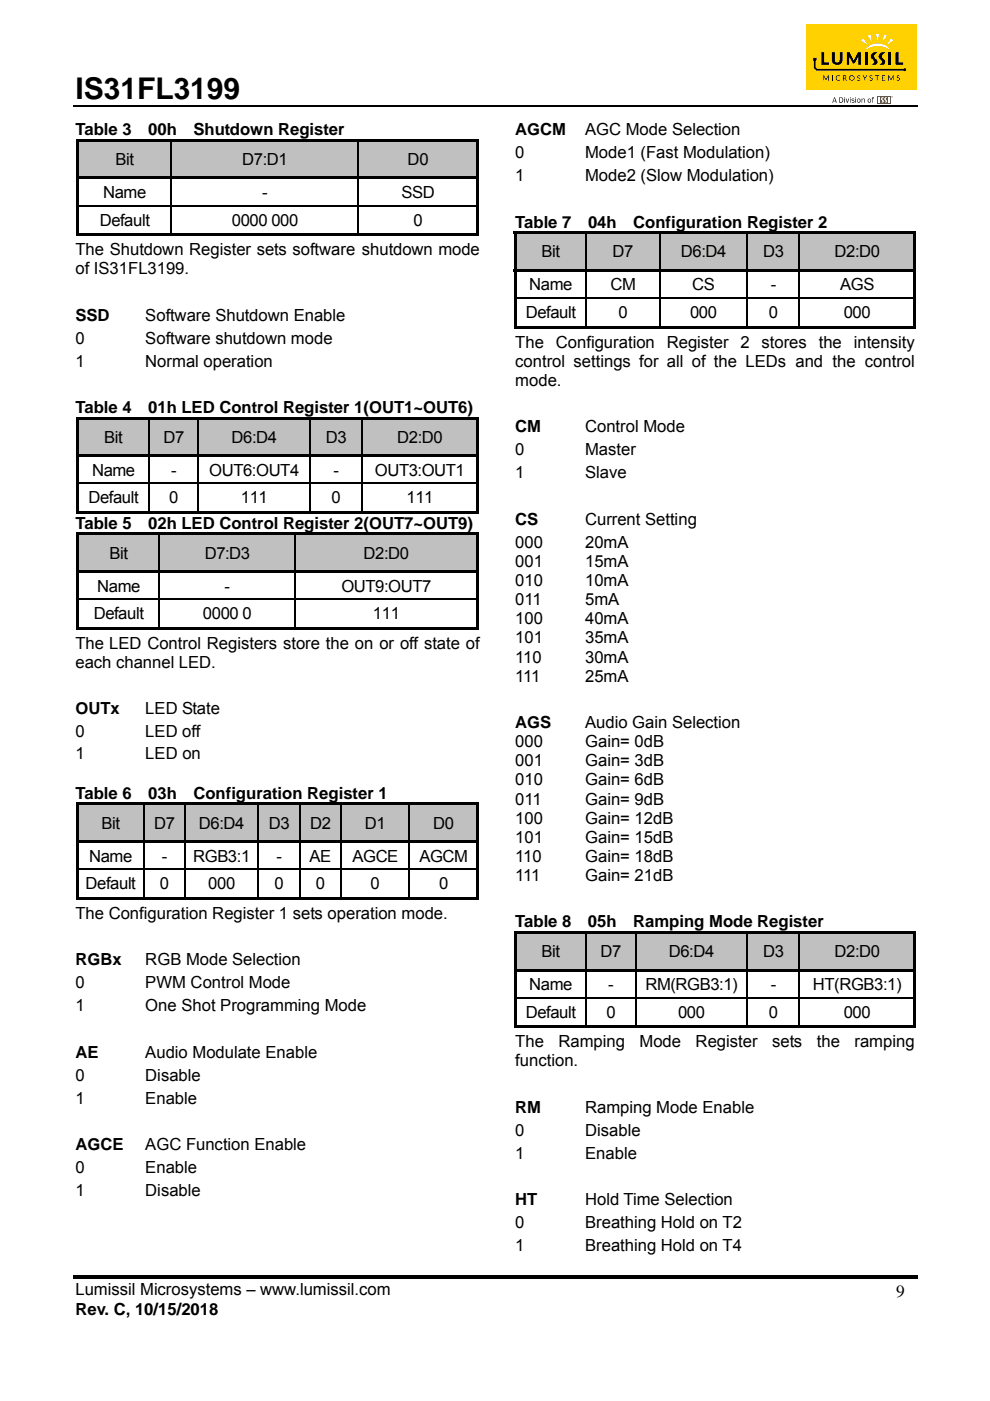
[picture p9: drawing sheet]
<svg xmlns="http://www.w3.org/2000/svg" width="210mm" height="297mm" viewBox="0 0 210 297" stroke-linecap="round" stroke-linejoin="round" font-family="sans-serif">
<path d="M15.5 22.5h179" fill="none" stroke="#000" stroke-width=".34"/>
<path d="M15.5 270.3h179v.7h-179z" fill="#000"/>
<path d="M171 5.1h23.5v13.9h-23.5z" fill="#ffd100"/>
<g fill="#000">
<path d="M174.6 16h.2l.4 .8 .4-.8h.2v1.1h-.2v-.9l-.4 .8-.5-.8-.1 .9zM176.5 16h.1v1.1h-.1zM177.4 16.2a.46 .46 0 0 1 .7 0 .45 .45 0 0 0-.6 0 .45 .45 0 0 0 .1 .6 .45 .45 0 0 0 .6 .1 .53 .53 0 0 1-.8 .1 .53 .53 0 0 1 0-.8zM181.9 16.1l.3-.1 .3 .1-.1 .1a.23 .23 0 0 0-.3-.1 .23 .23 0 0 0-.1 .3 .23 .23 0 0 0 .3 .1 .35 .35 0 0 1 .1 .6 .35 .35 0 0 1-.6-.2h.1a.25 .25 0 0 0 .3 .1 .25 .25 0 0 0 .1-.3 .25 .25 0 0 0-.3-.1l-.2-.2zM183 16h.2l.2 .6 .3-.6h.3l-.5 .7v.4h-.1v-.4zM184.5 16.1l.3-.1 .3 .1-.1 .1a.23 .23 0 0 0-.3-.1 .23 .23 0 0 0-.1 .3 .23 .23 0 0 0 .3 .1 .34 .34 0 0 1 .1 .5 .34 .34 0 0 1-.6-.1h.1a.25 .25 0 0 0 .3 .1 .25 .25 0 0 0 .1-.3 .25 .25 0 0 0-.3-.1l-.2-.2zM185.6 16h.9v.1h-.4v1h-.1v-1h-.4zM187.1 16h.6v.1h-.5v.4h.4l-.4 .1v.4h.5v.1h-.6zM188.4 16h.1l.5 .8 .4-.8h.1v1.1l-.1-.9-.4 .8-.5-.8v.9h-.1zM190.3 16.1l.3-.1 .3 .1-.1 .1a.24 .24 0 0 0-.3-.1 .24 .24 0 0 0-.1 .3 .24 .24 0 0 0 .3 .1 .34 .34 0 0 1 0 .6 .34 .34 0 0 1-.5-.2h.1a.24 .24 0 0 0 .3 .1 .24 .24 0 0 0 .1-.3 .24 .24 0 0 0-.3-.1l-.2-.3z"/>
<path d="M178.8 16h.3a.34 .34 0 0 1 .4 .2 .34 .34 0 0 1-.2 .4l.3 .5h-.1l-.4-.5h-.2v.5h-.1zM178.9 16.1v.4l.5-.1a.28 .28 0 0 0-.1-.3 .28 .28 0 0 0-.4 0z"/>
<path d="M180.1 16.5a.6 .6 0 0 1 1.2 0 .6 .6 0 0 1-1.2 0zM180.2 16.5a.45 .45 0 0 0 .9 0 .45 .45 0 0 0-.9 0z"/>
</g>
<path d="M189.1 20.5a.16 .16 0 0 1 .3 0 .16 .16 0 0 1-.3 0zM189.1 20.5a.15 .15 0 0 0 .3 0 .15 .15 0 0 0-.3 0zM189.1 20.4l.2 .2h-.2zM189.1 20.4l.2 .1z" fill="#010101"/>
<path d="M186.1 20.3h2.8v1.7h-2.8z" fill="#c42032"/>
<g fill="#fff">
<path d="M186.4 20.6h.3v1.1h-.3z"/>
<path d="M187 20.7h.5a.4 .4 0 0 0-.3 .4 .4 .4 0 0 0 .3 .3l-.2 .3h-.4l.2-.2-.1-.2a.32 .32 0 0 1-.2-.3 .32 .32 0 0 1 .2-.3z"/>
<path d="M187.6 20.8l.6-.2a.47 .47 0 0 0-.3 .4 .47 .47 0 0 0 .3 .4l-.2 .3h-.4l.3-.2-.4-.4z"/>
<path d="M188.4 20.6h.3v1.1h-.3z"/>
</g>
<path d="M174.2 11.1h.6v2.2h1v.4h-1.6zM176.4 11.1h.7v1.4a.54 .54 0 0 0 .4 .7 .54 .54 0 0 0 .6-.5v-1.6h.6v.9a1.29 1.29 0 0 1-.9 1.8 1.03 1.03 0 0 1-1.4-1.1zM179.6 11.1h.7l.8 1.7 .8-1.7h.7v2.6h-.5v-1.7l-.7 1.3-.3 .2-.2-.1-.8-1.4v1.7h-.5zM183.5 11.1h.6v2.6h-.6zM185 11.3a1 1 0 0 1 1.1-.2v.1a.78 .78 0 0 0-.7 .7 .78 .78 0 0 0 .5 .8 .61 .61 0 0 1-.2 1h-.9a.61 .61 0 0 0 .6-.5 .61 .61 0 0 0-.4-.6 .73 .73 0 0 1 0-1.3zM186.6 11.3a.91 .91 0 0 1 1.2-.1 .77 .77 0 0 0-.7 .6 .77 .77 0 0 0 .5 .9 .61 .61 0 0 1-.2 1h-.9a.61 .61 0 0 0 .6-.5 .61 .61 0 0 0-.4-.6 .73 .73 0 0 1-.1-1.3zM188.4 11.1h.6v2.6h-.6zM189.9 11.1h.7v2.2h1v.4h-1.7z" fill="#000"/>
<g fill="#fff">
<path d="M183.7 10.3a3.3 3.3 0 0 1 5.1 .3 4.7 4.7 0 0 0-5.3 0z"/>
<path d="M184 7.6l.7-.3 .2 1.7z"/>
<path d="M187.5 7.3l.6 .3-.9 1.3z"/>
<path d="M185.8 7.2h.7l-.4 1.6z"/>
<path d="M182.6 8.6l.6-.5 .8 1.4z"/>
<path d="M189 8.1l.5 .5-1.3 .9z"/>
</g>
<g fill="#000">
<path d="M172.5 12.2h.7v.7h-.2v1.4l.3 .3h18.3a.31 .31 0 0 1 .5 0 .31 .31 0 0 1-.1 .5 .31 .31 0 0 1-.4-.1h-18.4l-.6-.6zM179.4 20.9h.1l.2 .7 .3-.7h.1l-.3 .9h-.1zM180.6 21h.6l-.4 .1 .5 .4-.3 .3-.4-.1 .5-.1-.1-.2a.34 .34 0 0 1-.4-.4zM182.8 20.9l.1 .1 .3-.1 .2 .1v.8h-.1l-.1-.8-.3 .1-.1 .7zM185.1 20.6h.3l-.3 .2 .2 .1-.2 .1v.8l-.2-.8z"/>
<path d="M176.9 20.6h.2l.4 1.2h-.2l-.1-.3h-.5v.3h-.2zM177 20.7l-.2 .7h.4z"/>
<path d="M178 20.6a.61 .61 0 0 1 .9 .6 .61 .61 0 0 1-.9 .6zM178.2 20.7v.9h.1a.45 .45 0 0 0 .4-.5 .45 .45 0 0 0-.5-.4z"/>
<path d="M179 20.6l.2 .1zM179 20.9h.2v.9h-.2z"/>
<path d="M180.3 20.6l.1 .1zM180.3 20.9l.1 .9z"/>
<path d="M181.4 20.6l.2 .1zM181.4 20.9h.2v.9h-.2z"/>
<path d="M181.7 21.4a.45 .45 0 0 1 .9 0 .45 .45 0 0 1-.9 0zM181.8 21.3a.3 .3 0 0 0 .6 0 .3 .3 0 0 0-.6 0z"/>
<path d="M184 21.4a.42 .42 0 0 1 .8 0 .42 .42 0 0 1-.8 0zM184.1 21.3a.3 .3 0 0 0 .6 0 .3 .3 0 0 0-.6 0z"/>
</g>
<g fill="#c0c0c0">
<path d="M16.8 30h19.4v7.5h-19.4z"/>
<path d="M18.4 31.7h16v4.1h-16z"/>
<path d="M36.5 30h39.4v7.5h-39.4z"/>
<path d="M38.3 31.7h35.8v4.1h-35.8z"/>
<path d="M76.1 30h24.9v7.5h-24.9z"/>
<path d="M77.9 31.7h21.4v4.1h-21.4z"/>
</g>
<g fill="#000">
<path d="M16.2 29.5h.6v.5h-.6zM16.2 29.5h85.3v.5h-85.3zM16.2 30h.6v7.5h-.6zM16.2 37.5h85.3v.5h-85.3zM101 29.5h.5v.5h-.5zM101 30h.5v7.5h-.5zM16.2 38h.6v5.5h-.6zM16.2 43.5h.6v.2h-.6zM16.2 43.7h.6v6.3h-.6zM16.2 49.5h20v.5h-20zM36.2 43.5h.3v.2h-.3zM36.2 49.5h39.7v.5h-39.7z"/>
<path d="M75.9 43.5h.2v.2h-.2zM75.9 49.5h25.1v.5h-25.1zM101 38h.5v5.5h-.5zM101 43.5h.5v.2h-.5zM101 43.7h.5v6.3h-.5zM101 49.5h.5v.5h-.5z"/>
</g>
<path d="M36.4 30v7.5M36.4 38v5.5M76 30v7.5M76 38v5.5M16.8 43.6h19.4M36.4 43.7v5.8M36.5 43.6h39.4M76 43.7v5.8M76.1 43.6h24.9" fill="none" stroke="#000" stroke-width=".25"/>
<g fill="#c0c0c0">
<path d="M16.8 88.9h14.7v7.5h-14.7z"/>
<path d="M18.4 90.6h11.3v4.1h-11.3z"/>
<path d="M31.7 88.9h10.3v7.5h-10.3z"/>
<path d="M33.5 90.6h6.7v4.1h-6.7z"/>
<path d="M42.2 88.9h23.4v7.5h-23.4z"/>
<path d="M44 90.6h19.8v4.1h-19.8z"/>
<path d="M65.8 88.9h10.9v7.5h-10.9z"/>
<path d="M67.6 90.6h7.3v4.1h-7.3z"/>
<path d="M76.9 88.9h24.1v7.5h-24.1z"/>
<path d="M78.7 90.6h20.6v4.1h-20.6z"/>
</g>
<g fill="#000">
<path d="M16.2 88.4h.6v.5h-.6zM16.2 88.4h85.3v.5h-85.3zM16.2 88.9h.6v7.5h-.6zM16.2 96.4h85.3v.5h-85.3zM101 88.4h.5v.5h-.5zM101 88.9h.5v7.5h-.5zM16.2 96.9h.6v5.5h-.6zM16.2 102.4h.6v.3h-.6zM16.2 102.7h.6v6.2h-.6zM16.2 108.4h15.3v.5h-15.3zM31.5 102.4h.2v.3h-.2zM31.5 108.4h10.5v.5h-10.5z"/>
<path d="M42 102.4h.2v.3h-.2zM42 108.4h23.6v.5h-23.6zM65.6 102.4h.2v.3h-.2zM65.6 108.4h11.1v.5h-11.1zM76.7 102.4h.2v.3h-.2zM76.7 108.4h24.3v.5h-24.3zM101 96.9h.5v5.5h-.5zM101 102.4h.5v.3h-.5zM101 102.7h.5v6.2h-.5zM101 108.4h.5v.5h-.5z"/>
</g>
<g fill="none" stroke="#000" stroke-width=".25">
<path d="M31.6 88.9v7.5M31.6 96.9v5.5M42.1 88.9v7.5M42.1 96.9v5.5M65.7 88.9v7.5M65.7 96.9v5.5M76.8 88.9v7.5M76.8 96.9v5.5M16.8 102.5h14.7M31.6 102.7v5.7M31.7 102.5h10.3M42.1 102.7v5.7"/>
<path d="M42.2 102.5h23.4M65.7 102.7v5.7M65.8 102.5h10.9M76.8 102.7v5.7M76.9 102.5h24.1"/>
</g>
<g fill="#c0c0c0">
<path d="M16.8 113.5h16.9v7.5h-16.9z"/>
<path d="M18.4 115.2h13.5v4.1h-13.5z"/>
<path d="M33.9 113.5h28.5v7.5h-28.5z"/>
<path d="M35.7 115.2h25v4.1h-25z"/>
<path d="M62.7 113.5h38.3v7.5h-38.3z"/>
<path d="M64.5 115.2h34.8v4.1h-34.8z"/>
</g>
<g fill="#000">
<path d="M16.2 112.9h.6v.6h-.6zM16.2 112.9h85.3v.6h-85.3zM101 112.9h.5v.6h-.5zM16.2 113.5h.6v7.5h-.6zM16.2 121h85.3v.5h-85.3zM16.2 121.5h.6v5.5h-.6zM16.2 127h.6v.2h-.6zM16.2 127.2h.6v6.3h-.6zM16.2 132.9h17.5v.6h-17.5zM33.7 127h.3v.2h-.3zM33.7 132.9h28.7v.6h-28.7zM62.4 127h.3v.2h-.3z"/>
<path d="M62.4 132.9h38.6v.6h-38.6zM101 113.5h.5v7.5h-.5zM101 121.5h.5v5.5h-.5zM101 127h.5v.2h-.5zM101 127.2h.5v6.3h-.5zM101 132.9h.5v.6h-.5z"/>
</g>
<path d="M33.8 113.5v7.5M62.6 113.5v7.5M16.8 127.1h16.9M33.8 121.5v5.5M33.8 127.2v5.7M34 127.1h28.4M62.6 121.5v5.5M62.6 127.2v5.7M62.7 127.1h38.3" fill="none" stroke="#000" stroke-width=".25"/>
<g fill="#c0c0c0">
<path d="M16.7 170.7h13.7v7.5h-13.7z"/>
<path d="M17.4 172.4h12.1v4.1h-12.1z"/>
<path d="M30.6 170.7h8.5v7.5h-8.5z"/>
<path d="M31.5 172.4h6.7v4.1h-6.7z"/>
<path d="M39.3 170.7h15.4v7.5h-15.4z"/>
<path d="M40.2 172.4h13.6v4.1h-13.6z"/>
<path d="M54.9 170.7h8.5v7.5h-8.5z"/>
<path d="M55.8 172.4h6.7v4.1h-6.7z"/>
<path d="M63.7 170.7h8.5v7.5h-8.5z"/>
<path d="M64.6 172.4h6.7v4.1h-6.7z"/>
<path d="M72.5 170.7h14.2v7.5h-14.2z"/>
<path d="M73.3 172.4h12.5v4.1h-12.5z"/>
<path d="M87 170.7h14.1v7.5h-14.1z"/>
<path d="M87.8 172.4h12.5v4.1h-12.5z"/>
</g>
<g fill="#000">
<path d="M16.2 170.2h.5v.5h-.5zM16.2 170.2h85.4v.5h-85.4zM16.2 170.7h.5v7.5h-.5zM16.2 178.2h85.4v.5h-85.4zM101.1 170.2h.5v.5h-.5zM101.1 170.7h.5v7.5h-.5zM16.2 178.7h.5v5.5h-.5zM16.2 184.2h.5v.2h-.5zM16.2 184.4h.5v6.3h-.5zM16.2 190.2h14.2v.5h-14.2zM30.4 184.2h.2v.2h-.2zM30.4 190.2h8.7v.5h-8.7z"/>
<path d="M39.1 184.2h.2v.2h-.2zM39.1 190.2h15.6v.5h-15.6zM54.7 184.2h.2v.2h-.2zM54.7 190.2h8.7v.5h-8.7zM63.4 184.2h.3v.2h-.3zM63.4 190.2h8.8v.5h-8.8zM72.2 184.2h.3v.2h-.3zM72.2 190.2h14.5v.5h-14.5zM86.7 184.2h.3v.2h-.3zM86.7 190.2h14.4v.5h-14.4zM101.1 178.7h.5v5.5h-.5zM101.1 184.2h.5v.2h-.5z"/>
<path d="M101.1 184.4h.5v6.3h-.5zM101.1 190.2h.5v.5h-.5z"/>
</g>
<g fill="none" stroke="#000" stroke-width=".25">
<path d="M30.5 170.7v7.5M30.5 178.7v5.5M39.2 170.7v7.5M39.2 178.7v5.5M54.8 170.7v7.5M54.8 178.7v5.5M63.6 170.7v7.5M63.6 178.7v5.5M72.3 170.7v7.5M72.3 178.7v5.5M86.8 170.7v7.5M86.8 178.7v5.5"/>
<path d="M16.7 184.3h13.7M30.5 184.4v5.8M30.6 184.3h8.5M39.2 184.4v5.8M39.3 184.3h15.4M54.8 184.4v5.8M54.9 184.3h8.5M63.6 184.4v5.8M63.7 184.3h8.5M72.3 184.4v5.8M72.5 184.3h14.2M86.8 184.4v5.8"/>
<path d="M87 184.3h14.1"/>
</g>
<g fill="#c0c0c0">
<path d="M109.5 49.6h14.7v7.5h-14.7z"/>
<path d="M111.2 51.3h11.2v4.1h-11.2z"/>
<path d="M124.4 49.6h15.4v7.5h-15.4z"/>
<path d="M126.2 51.3h11.8v4.1h-11.8z"/>
<path d="M140.1 49.6h18.2v7.5h-18.2z"/>
<path d="M141.8 51.3h14.7v4.1h-14.7z"/>
<path d="M158.6 49.6h10.8v7.5h-10.8z"/>
<path d="M160.4 51.3h7.3v4.1h-7.3z"/>
<path d="M169.7 49.6h24v7.5h-24z"/>
<path d="M171.5 51.3h20.6v4.1h-20.6z"/>
</g>
<g fill="#000">
<path d="M109 49.1h.5v.5h-.5zM109 49.1h85.3v.5h-85.3zM109 49.6h.5v7.5h-.5zM109 57.1h85.3v.5h-85.3zM193.7 49.1h.6v.5h-.6zM193.7 49.6h.6v7.5h-.6zM109 57.6h.5v5.5h-.5zM109 63.1h.5v.3h-.5zM109 63.4h.5v6.2h-.5zM109 69.1h15.2v.5h-15.2zM124.2 63.1h.3v.3h-.3zM124.2 69.1h15.6v.5h-15.6z"/>
<path d="M139.8 63.1h.3v.3h-.3zM139.8 69.1h18.5v.5h-18.5zM158.3 63.1h.3v.3h-.3zM158.3 69.1h11.1v.5h-11.1zM169.4 63.1h.3v.3h-.3zM169.4 69.1h24.3v.5h-24.3zM193.7 57.6h.6v5.5h-.6zM193.7 63.1h.6v.3h-.6zM193.7 63.4h.6v6.2h-.6zM193.7 69.1h.6v.5h-.6z"/>
</g>
<g fill="none" stroke="#000" stroke-width=".25">
<path d="M124.3 49.6v7.5M124.3 57.6v5.5M139.9 49.6v7.5M139.9 57.6v5.5M158.5 49.6v7.5M158.5 57.6v5.5M169.6 49.6v7.5M169.6 57.6v5.5M109.5 63.2h14.7M124.3 63.4v5.7M124.5 63.2h15.3M139.9 63.4v5.7"/>
<path d="M140.1 63.2h18.2M158.5 63.4v5.7M158.6 63.2h10.8M169.6 63.4v5.7M169.7 63.2h24"/>
</g>
<g fill="#c0c0c0">
<path d="M109.5 197.9h14.7v7.5h-14.7z"/>
<path d="M111.2 199.6h11.2v4.1h-11.2z"/>
<path d="M124.4 197.9h10.3v7.5h-10.3z"/>
<path d="M126.2 199.6h6.7v4.1h-6.7z"/>
<path d="M134.9 197.9h23.4v7.5h-23.4z"/>
<path d="M136.7 199.6h19.8v4.1h-19.8z"/>
<path d="M158.6 197.9h10.8v7.5h-10.8z"/>
<path d="M160.4 199.6h7.3v4.1h-7.3z"/>
<path d="M169.7 197.9h24v7.5h-24z"/>
<path d="M171.5 199.6h20.6v4.1h-20.6z"/>
</g>
<g fill="#000">
<path d="M109 197.4h.5v.5h-.5zM109 197.4h26.2v.5h-26.2zM135.2 197.4h23.1v.5h-23.1zM158.3 197.4h36v.5h-36zM193.7 197.4h.6v.5h-.6zM109 197.9h.5v7.5h-.5zM109 205.4h26.2v.5h-26.2zM109 205.9h.5v5.5h-.5zM109 211.4h.5v.3h-.5zM109 211.7h.5v6.2h-.5zM109 217.4h15.2v.5h-15.2zM124.2 211.4h.3v.3h-.3z"/>
<path d="M124.2 217.4h10.5v.5h-10.5zM134.7 211.4h.3v.3h-.3zM134.7 217.4h.5v.5h-.5zM135.2 205.4h23.1v.5h-23.1zM135.2 217.4h23.1v.5h-23.1zM158.3 205.4h36v.5h-36zM158.3 211.4h.3v.3h-.3zM158.3 217.4h11.1v.5h-11.1zM169.4 211.4h.3v.3h-.3zM169.4 217.4h24.3v.5h-24.3zM193.7 197.9h.6v7.5h-.6zM193.7 205.9h.6v5.5h-.6z"/>
<path d="M193.7 211.4h.6v.3h-.6zM193.7 211.7h.6v6.2h-.6zM193.7 217.4h.6v.5h-.6z"/>
</g>
<g fill="none" stroke="#000" stroke-width=".25">
<path d="M124.3 197.9v7.5M134.8 197.9v7.5M158.5 197.9v7.5M169.6 197.9v7.5M109.5 211.5h14.7M124.3 205.9v5.5M124.3 211.7v5.7M124.5 211.5h10.2M134.8 205.9v5.5M134.8 211.7v5.7M135 211.5h23.3M158.5 205.9v5.5"/>
<path d="M158.5 211.7v5.7M158.6 211.5h10.8M169.6 205.9v5.5M169.6 211.7v5.7M169.7 211.5h24"/>
</g>
<text font-size="6.3" x="16" y="21">IS31FL3199</text>
<text font-size="3.7" x="190.1" y="274.9">9</text>
<g font-size="3.5">
<text x="16" y="28.7">Table 3</text>
<text x="31.4" y="28.7">00h</text>
<text x="41" y="28.7">Shutdown Register</text>
<text x="109.3" y="28.7">AGCM</text>
<text x="124.1" y="28.7">AGC Mode Selection</text>
<text x="24.5" y="34.9">Bit</text>
<text x="51.4" y="34.9">D7:D1</text>
<text x="86.5" y="34.9">D0</text>
<text x="109.3" y="33.6">0</text>
<text x="124.1" y="33.6">Mode1 (Fast Modulation)</text>
<text x="21.9" y="42">Name</text>
<text x="55.6" y="42">-</text>
<text x="85.1" y="42">SSD</text>
<text x="109.3" y="38.5">1</text>
<text x="124.1" y="38.5">Mode2 (Slow Modulation)</text>
<text x="21.1" y="47.8">Default</text>
<text x="49.2" y="47.8">0000 000</text>
<text x="87.7" y="47.8">0</text>
<text x="109.3" y="48.3">Table 7</text>
<text x="124.7" y="48.3">04h</text>
<text x="134.3" y="48.3">Configuration Register 2</text>
<text x="16" y="54.1">The Shutdown Register sets software shutdown mode</text>
<text x="16" y="58.1">of IS31FL3199.</text>
<text x="114.9" y="54.6">Bit</text>
<text x="129.9" y="54.6">D7</text>
<text x="144.4" y="54.6">D6:D4</text>
<text x="161.8" y="54.6">D3</text>
<text x="177" y="54.6">D2:D0</text>
<text x="112.3" y="61.6">Name</text>
<text x="129.5" y="61.6">CM</text>
<text x="146.8" y="61.6">CS</text>
<text x="163.5" y="61.6">-</text>
<text x="178.2" y="61.6">AGS</text>
<text x="16" y="68">SSD</text>
<text x="30.8" y="68">Software Shutdown Enable</text>
<text x="111.5" y="67.4">Default</text>
<text x="131.2" y="67.4">0</text>
<text x="146.4" y="67.4">000</text>
<text x="163.1" y="67.4">0</text>
<text x="179" y="67.4">000</text>
<text x="16" y="72.9">0</text>
<text x="16" y="77.8">1</text>
<text x="30.8" y="77.8">Normal operation</text>
<text x="30.8" y="72.9">Software shutdown mode</text>
<text x="109.3" y="73.7">The</text>
<text x="109.3" y="77.8">control settings for all of the LEDs and the control</text>
<text x="117.9" y="73.7">Configuration</text>
<text x="141.4" y="73.7">Register</text>
<text x="157.1" y="73.7">2</text>
<text x="161.5" y="73.7">stores</text>
<text x="173.7" y="73.7">the</text>
<text x="181.1" y="73.7">intensity</text>
<text x="109.3" y="81.8">mode.</text>
<text x="16" y="87.6">Table 4</text>
<text x="31.4" y="87.6">01h LED Control Register 1(OUT1~OUT6)</text>
<text x="22.1" y="93.9">Bit</text>
<text x="34.6" y="93.9">D7</text>
<text x="49.1" y="93.9">D6:D4</text>
<text x="69.1" y="93.9">D3</text>
<text x="84.2" y="93.9">D2:D0</text>
<text x="109.3" y="91.6">CM</text>
<text x="124.1" y="91.6">Control Mode</text>
<text x="19.5" y="100.9">Name</text>
<text x="36.3" y="100.9">-</text>
<text x="44.4" y="100.9">OUT6:OUT4</text>
<text x="70.7" y="100.9">-</text>
<text x="79.5" y="100.9">OUT3:OUT1</text>
<text x="109.3" y="96.5">0</text>
<text x="109.3" y="101.4">1</text>
<text x="124.1" y="101.4">Slave</text>
<text x="124.1" y="96.5">Master</text>
<text x="18.8" y="106.7">Default</text>
<text x="35.9" y="106.7">0</text>
<text x="51.1" y="106.7">111</text>
<text x="70.3" y="106.7">0</text>
<text x="86.2" y="106.7">111</text>
<text x="16" y="112.2">Table 5</text>
<text x="31.4" y="112.2">02h LED Control Register 2(OUT7~OUT9)</text>
<text x="109.3" y="111.2">CS</text>
<text x="124.1" y="111.2">Current Setting</text>
<text x="23.2" y="118.4">Bit</text>
<text x="43.4" y="118.4">D7:D3</text>
<text x="77.1" y="118.4">D2:D0</text>
<text x="109.3" y="116.1">000</text>
<text x="124.1" y="116.1">20mA</text>
<text x="20.6" y="125.5">Name</text>
<text x="47.6" y="125.5">-</text>
<text x="72.4" y="125.5">OUT9:OUT7</text>
<text x="109.3" y="120.2">001</text>
<text x="109.3" y="124.2">010</text>
<text x="124.1" y="120.2">15mA</text>
<text x="124.1" y="124.2">10mA</text>
<text x="19.9" y="131.3">Default</text>
<text x="43.1" y="131.3">0000 0</text>
<text x="79.1" y="131.3">111</text>
<text x="109.3" y="128.3">011</text>
<text x="124.1" y="128.3">5mA</text>
<text x="16" y="137.6">The LED Control Registers store the on or off state of</text>
<text x="109.3" y="132.4">100</text>
<text x="109.3" y="136.4">101</text>
<text x="124.1" y="132.4">40mA</text>
<text x="124.1" y="136.4">35mA</text>
<text x="16" y="141.6">each channel LED.</text>
<text x="109.3" y="140.5">110</text>
<text x="124.1" y="140.5">30mA</text>
<text x="109.3" y="144.5">111</text>
<text x="124.1" y="144.5">25mA</text>
<text x="16" y="151.4">OUTx</text>
<text x="30.8" y="151.4">LED State</text>
<text x="109.3" y="154.3">AGS</text>
<text x="124.1" y="154.3">Audio Gain Selection</text>
<text x="16" y="156.4">0</text>
<text x="16" y="160.8">1</text>
<text x="30.8" y="156.4">LED off</text>
<text x="30.8" y="160.8">LED on</text>
<text x="109.3" y="158.4">000</text>
<text x="124.1" y="158.4">Gain= 0dB</text>
<text x="109.3" y="162.5">001</text>
<text x="109.3" y="166.5">010</text>
<text x="124.1" y="162.5">Gain= 3dB</text>
<text x="124.1" y="166.5">Gain= 6dB</text>
<text x="16" y="169.4">Table 6</text>
<text x="31.4" y="169.4">03h</text>
<text x="41" y="169.4">Configuration Register 1</text>
<text x="109.3" y="170.6">011</text>
<text x="124.1" y="170.6">Gain= 9dB</text>
<text x="21.5" y="175.7">Bit</text>
<text x="32.7" y="175.7">D7</text>
<text x="42.2" y="175.7">D6:D4</text>
<text x="57" y="175.7">D3</text>
<text x="65.8" y="175.7">D2</text>
<text x="77.4" y="175.7">D1</text>
<text x="91.9" y="175.7">D0</text>
<text x="109.3" y="174.6">100</text>
<text x="109.3" y="178.7">101</text>
<text x="124.1" y="174.6">Gain= 12dB</text>
<text x="124.1" y="178.7">Gain= 15dB</text>
<text x="18.9" y="182.7">Name</text>
<text x="34.3" y="182.7">-</text>
<text x="41" y="182.7">RGB3:1</text>
<text x="58.6" y="182.7">-</text>
<text x="65.7" y="182.7">AE</text>
<text x="74.8" y="182.7">AGCE</text>
<text x="89" y="182.7">AGCM</text>
<text x="109.3" y="182.7">110</text>
<text x="124.1" y="182.7">Gain= 18dB</text>
<text x="18.2" y="188.5">Default</text>
<text x="33.9" y="188.5">0</text>
<text x="44.2" y="188.5">000</text>
<text x="58.2" y="188.5">0</text>
<text x="67" y="188.5">0</text>
<text x="78.6" y="188.5">0</text>
<text x="93.1" y="188.5">0</text>
<text x="109.3" y="186.8">111</text>
<text x="124.1" y="186.8">Gain= 21dB</text>
<text x="16" y="194.8">The Configuration Register 1 sets operation mode.</text>
<text x="109.3" y="196.6">Table 8</text>
<text x="124.7" y="196.6">05h</text>
<text x="134.3" y="196.6">Ramping Mode Register</text>
<text x="114.9" y="202.9">Bit</text>
<text x="127.4" y="202.9">D7</text>
<text x="141.8" y="202.9">D6:D4</text>
<text x="161.8" y="202.9">D3</text>
<text x="177" y="202.9">D2:D0</text>
<text x="16" y="204.6">RGBx</text>
<text x="16" y="209.5">0</text>
<text x="30.8" y="209.5">PWM Control Mode</text>
<text x="30.8" y="204.6">RGB Mode Selection</text>
<text x="112.3" y="209.9">Name</text>
<text x="129" y="209.9">-</text>
<text x="136.9" y="209.9">RM(RGB3:1)</text>
<text x="163.5" y="209.9">-</text>
<text x="172.4" y="209.9">HT(RGB3:1)</text>
<text x="16" y="214.4">1</text>
<text x="30.8" y="214.4">One Shot Programming Mode</text>
<text x="111.5" y="215.8">Default</text>
<text x="128.6" y="215.8">0</text>
<text x="143.8" y="215.8">000</text>
<text x="163.1" y="215.8">0</text>
<text x="179" y="215.8">000</text>
<text x="16" y="224.2">AE</text>
<text x="30.8" y="224.2">Audio Modulate Enable</text>
<text x="109.3" y="222">The</text>
<text x="109.3" y="226.1">function.</text>
<text x="118.5" y="222">Ramping</text>
<text x="135.6" y="222">Mode</text>
<text x="147.5" y="222">Register</text>
<text x="163.8" y="222">sets</text>
<text x="173.3" y="222">the</text>
<text x="181.2" y="222">ramping</text>
<text x="16" y="229.1">0</text>
<text x="30.8" y="229.1">Disable</text>
<text x="16" y="234">1</text>
<text x="30.8" y="234">Enable</text>
<text x="109.3" y="235.9">RM</text>
<text x="124.1" y="235.9">Ramping Mode Enable</text>
<text x="16" y="243.8">AGCE</text>
<text x="30.8" y="243.8">AGC Function Enable</text>
<text x="109.3" y="240.8">0</text>
<text x="109.3" y="245.7">1</text>
<text x="124.1" y="240.8">Disable</text>
<text x="124.1" y="245.7">Enable</text>
<text x="16" y="248.7">0</text>
<text x="30.8" y="248.7">Enable</text>
<text x="16" y="253.6">1</text>
<text x="30.8" y="253.6">Disable</text>
<text x="109.3" y="255.5">HT</text>
<text x="124.1" y="255.5">Hold Time Selection</text>
<text x="109.3" y="260.4">0</text>
<text x="124.1" y="260.4">Breathing Hold on T2</text>
<text x="109.3" y="265.3">1</text>
<text x="124.1" y="265.3">Breathing Hold on T4</text>
<text x="16" y="274.7">Lumissil Microsystems – www.lumissil.com</text>
<text x="16" y="278.7">Rev. C, 10/15/2018</text>
</g>
</svg>
